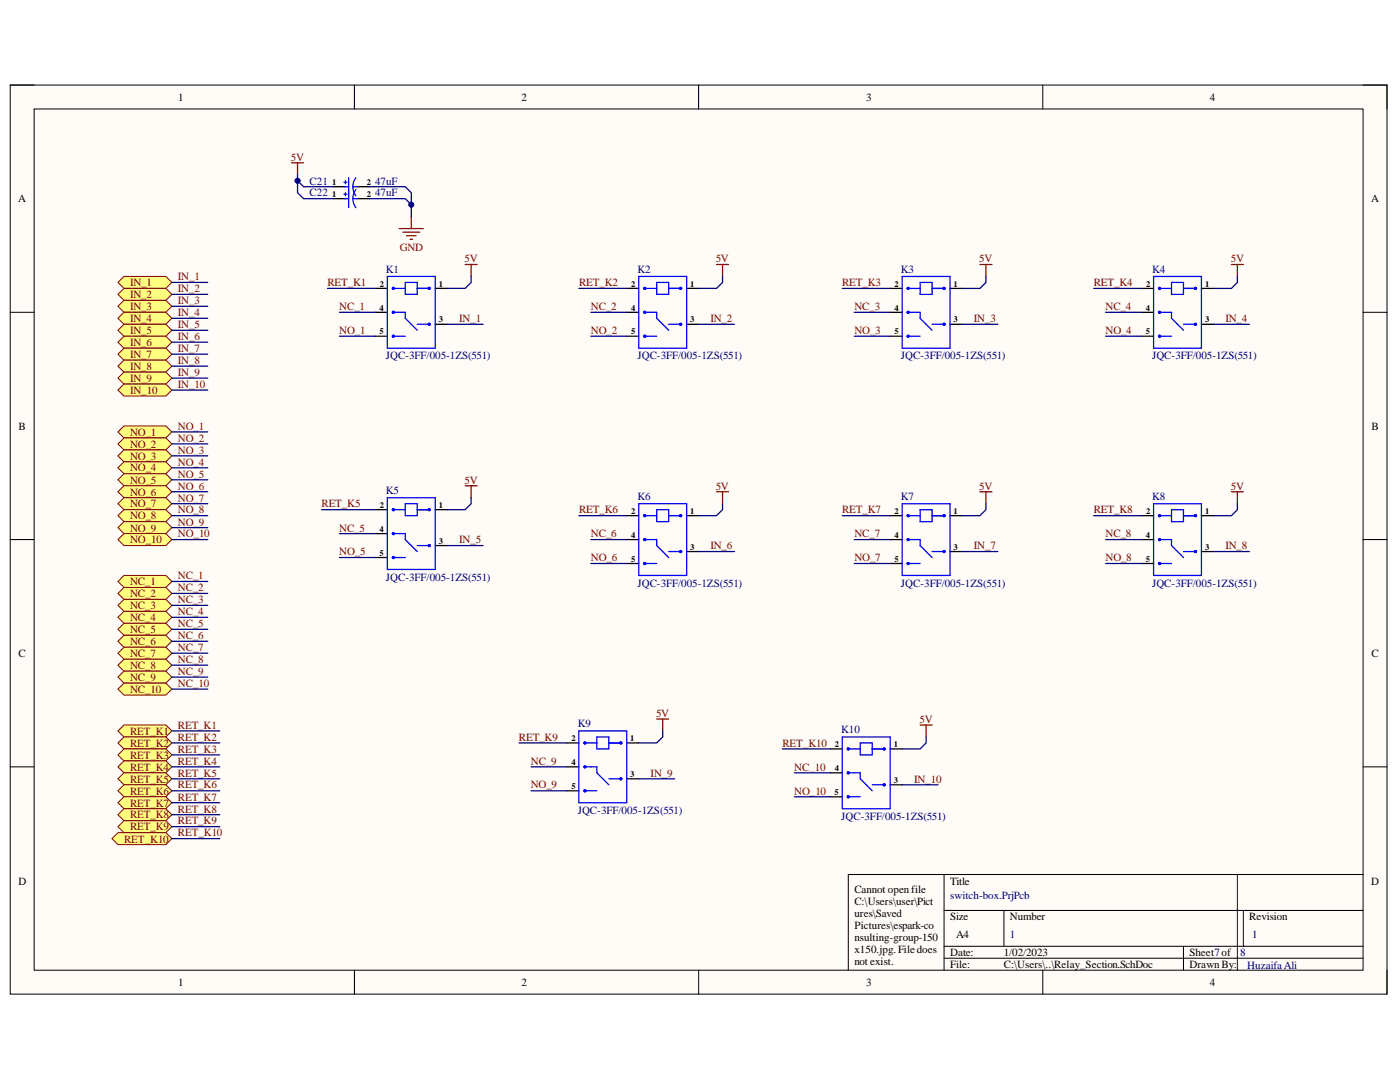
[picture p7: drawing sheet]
<svg xmlns="http://www.w3.org/2000/svg" width="279mm" height="216mm" viewBox="0 0 279 216" stroke-linecap="round" stroke-linejoin="round" font-family="sans-serif">
<path d="M2 17h274.8v181.4h-274.8z" fill-rule="evenodd" fill="#fffcf8"/>
<path d="M2 17h274.8v181.4h-274.8z" fill="none" stroke="#000" stroke-width=".2"/>
<path d="M6.8 21.7h265.2v171.9h-265.2z" fill-rule="evenodd" fill="#fffcf8"/>
<g fill="none" stroke="#000" stroke-width=".2">
<path d="M2 17h4.8M70.7 17v4.7M139.4 17v4.7M208.1 17v4.7M272 17h4.8v4.7M6.8 21.7h265.2v171.9h-265.2zM2 62.3h4.8M272 62.3h4.8M2 107.7h4.8M272 107.7h4.8M2 153h4.8M272 153h4.8"/>
<path d="M188.4 174.5v19.1M246.9 174.5v19.1M272 174.5h-102.7v19.1M70.7 193.6v4.8M139.4 193.6v4.8M188.4 181.7h83.6M188.4 188.8h83.6M188.4 191.2h83.6M200.4 181.7v7.1M208.1 193.6v4.8M236.2 188.8v4.8M248.1 181.7v7.1"/>
<path d="M276.8 193.6v4.8"/>
</g>
<path d="M74.9 57.5h2.4M86.9 57.5h2.3M74.9 67.1h2.4M74.9 62.3h2.4M86.9 64.7h2.3" fill="none" stroke="#000" stroke-width=".25"/>
<g fill="none" stroke="#00f" stroke-width=".25">
<path d="M77.3 55.2h9.6v14.3h-9.6zM78.5 57.5h2.4M80.9 56.4h2.4v2.3h-2.4zM83.3 57.5h2.4M78.5 62.3h2.4v1.2l2.4 2.4M78.5 67.1h2.4M83.3 64.7h2.4"/>
<circle cx="78.5" cy="57.5" r=".19"/>
<circle cx="85.7" cy="57.5" r=".19"/>
<circle cx="78.5" cy="62.3" r=".19"/>
<circle cx="78.5" cy="67.1" r=".19"/>
<circle cx="85.7" cy="64.7" r=".19"/>
</g>
<path d="M92.8 52.8h2.4M94 52.8v2.4" fill="none" stroke="#800000" stroke-width=".25"/>
<path d="M23.5 56.4l1.2-1.2h8.4l1.2 1.2-1.2 1.1h-8.4z" fill-rule="evenodd" fill="#ffff80"/>
<path d="M23.5 56.4l1.2-1.2h8.4l1.2 1.2-1.2 1.1h-8.4z" fill="none" stroke="#800000" stroke-width=".2"/>
<path d="M23.5 58.7l1.2-1.2h8.4l1.2 1.2-1.2 1.2h-8.4z" fill-rule="evenodd" fill="#ffff80"/>
<path d="M23.5 58.7l1.2-1.2h8.4l1.2 1.2-1.2 1.2h-8.4z" fill="none" stroke="#800000" stroke-width=".2"/>
<path d="M23.5 61.1l1.2-1.2h8.4l1.2 1.2-1.2 1.2h-8.4z" fill-rule="evenodd" fill="#ffff80"/>
<path d="M23.5 61.1l1.2-1.2h8.4l1.2 1.2-1.2 1.2h-8.4z" fill="none" stroke="#800000" stroke-width=".2"/>
<path d="M24.7 62.3h8.4l1.2 1.2-1.2 1.2h-8.4l-1.2-1.2z" fill-rule="evenodd" fill="#ffff80"/>
<path d="M24.7 62.3h8.4l1.2 1.2-1.2 1.2h-8.4l-1.2-1.2z" fill="none" stroke="#800000" stroke-width=".2"/>
<path d="M23.5 65.9l1.2-1.2h8.4l1.2 1.2-1.2 1.2h-8.4z" fill-rule="evenodd" fill="#ffff80"/>
<path d="M23.5 65.9l1.2-1.2h8.4l1.2 1.2-1.2 1.2h-8.4z" fill="none" stroke="#800000" stroke-width=".2"/>
<path d="M23.5 68.3l1.2-1.2h8.4l1.2 1.2-1.2 1.2h-8.4z" fill-rule="evenodd" fill="#ffff80"/>
<path d="M23.5 68.3l1.2-1.2h8.4l1.2 1.2-1.2 1.2h-8.4z" fill="none" stroke="#800000" stroke-width=".2"/>
<path d="M23.5 70.7l1.2-1.2h8.4l1.2 1.2-1.2 1.2h-8.4z" fill-rule="evenodd" fill="#ffff80"/>
<path d="M23.5 70.7l1.2-1.2h8.4l1.2 1.2-1.2 1.2h-8.4z" fill="none" stroke="#800000" stroke-width=".2"/>
<path d="M24.7 71.9h8.4l1.2 1.2-1.2 1.2h-8.4l-1.2-1.2z" fill-rule="evenodd" fill="#ffff80"/>
<path d="M24.7 71.9h8.4l1.2 1.2-1.2 1.2h-8.4l-1.2-1.2z" fill="none" stroke="#800000" stroke-width=".2"/>
<path d="M23.5 75.4l1.2-1.1h8.4l1.2 1.1-1.2 1.2h-8.4z" fill-rule="evenodd" fill="#ffff80"/>
<path d="M23.5 75.4l1.2-1.1h8.4l1.2 1.1-1.2 1.2h-8.4z" fill="none" stroke="#800000" stroke-width=".2"/>
<path d="M23.5 77.8l1.2-1.2h8.4l1.2 1.2-1.2 1.2h-8.4z" fill-rule="evenodd" fill="#ffff80"/>
<path d="M23.5 77.8l1.2-1.2h8.4l1.2 1.2-1.2 1.2h-8.4z" fill="none" stroke="#800000" stroke-width=".2"/>
<g fill="none" stroke="#000" stroke-width=".25">
<path d="M125.1 57.5h2.4M137 57.5h2.4M177.6 57.6h2.4M189.6 57.6h2.4M227.8 57.6h2.4M239.8 57.6h2.4M125.1 67.1h2.4M125.1 62.3h2.4M137 64.7h2.4M177.6 67.1h2.4M177.6 62.3h2.4M189.6 64.7h2.4"/>
<path d="M227.8 67.1h2.4M227.8 62.3h2.4M239.8 64.7h2.4M74.9 111.2h2.4M74.9 101.7h2.4M74.9 106.5h2.4M86.9 101.7h2.3M86.9 108.9h2.3M125.1 112.4h2.4M125.1 102.9h2.4M125.1 107.7h2.4M137 102.9h2.4"/>
<path d="M137 110.1h2.4M177.6 112.4h2.4M177.6 102.9h2.4M177.6 107.7h2.4M189.6 102.9h2.4M189.6 110.1h2.4M227.8 112.4h2.4M227.8 102.9h2.4M227.8 107.7h2.4M239.8 102.9h2.4M239.8 110.1h2.4M113.1 157.8h2.4"/>
<path d="M113.1 148.2h2.4M113.1 153h2.4M125.1 148.2h2.4M125.1 155.4h2.4M165.7 159h2.4M165.7 149.4h2.4M165.7 154.2h2.4M177.6 149.4h2.4M177.6 156.6h2.4"/>
</g>
<g fill="none" stroke="#00f" stroke-width=".25">
<path d="M127.5 55.2h9.5v14.3h-9.5zM128.7 57.5h2.4M131.1 56.4h2.3v2.3h-2.3zM133.4 57.5h2.4M180 55.2h9.6v14.3h-9.6zM181.2 57.6h2.4M183.6 56.4h2.4v2.3h-2.4zM186 57.6h2.4M230.2 55.2h9.6v14.3h-9.6zM231.4 57.6h2.4M233.8 56.4h2.4v2.3h-2.4zM236.2 57.6h2.4"/>
<path d="M128.7 62.3h2.4v1.2l2.3 2.4M128.7 67.1h2.4M133.4 64.7h2.4M181.2 62.3h2.4v1.2l2.4 2.4M181.2 67.1h2.4M186 64.7h2.4M231.4 62.3h2.4v1.2l2.4 2.4M231.4 67.1h2.4M236.2 64.7h2.4M77.3 99.3h9.6v14.3h-9.6zM78.5 101.7h2.4M78.5 106.5h2.4v1.2l2.4 2.4"/>
<path d="M78.5 111.2h2.4M80.9 100.5h2.4v2.4h-2.4zM83.3 101.7h2.4M83.3 108.9h2.4M127.5 100.5h9.5v14.3h-9.5zM128.7 107.7h2.4v1.2l2.3 2.3M128.7 102.9h2.4M128.7 112.4h2.4M131.1 101.7h2.3v2.4h-2.3zM133.4 102.9h2.4M133.4 110.1h2.4M180 100.5h9.6v14.3h-9.6z"/>
<path d="M181.2 107.7h2.4v1.2l2.4 2.3M181.2 102.9h2.4M181.2 112.4h2.4M183.6 101.7h2.4v2.4h-2.4zM186 102.9h2.4M186 110.1h2.4M230.2 100.5h9.6v14.3h-9.6zM231.4 107.7h2.4v1.2l2.4 2.3M231.4 102.9h2.4M231.4 112.4h2.4M233.8 101.7h2.4v2.4h-2.4zM236.2 102.9h2.4"/>
<path d="M236.2 110.1h2.4M115.5 145.9h9.6v14.3h-9.6zM116.7 148.2h2.4M116.7 153h2.4v1.2l2.4 2.4M116.7 157.8h2.4M119.1 147.1h2.4v2.3h-2.4zM121.5 148.2h2.4M121.5 155.4h2.4M168.1 147.1h9.5v14.3h-9.5zM169.3 149.4h2.4M169.3 154.2h2.4v1.2l2.4 2.4M169.3 159h2.4"/>
<path d="M171.7 148.2h2.4v2.4h-2.4zM174.1 149.4h2.4M174.1 156.6h2.4M176.3 156.5h.3v.2h-.3z"/>
<circle cx="128.7" cy="57.5" r=".19"/>
<circle cx="135.8" cy="57.5" r=".19"/>
<circle cx="181.2" cy="57.6" r=".19"/>
<circle cx="188.4" cy="57.6" r=".19"/>
<circle cx="231.4" cy="57.6" r=".19"/>
<circle cx="238.6" cy="57.6" r=".19"/>
<circle cx="128.7" cy="67.1" r=".19"/>
<circle cx="128.7" cy="62.3" r=".19"/>
<circle cx="135.8" cy="64.7" r=".19"/>
<circle cx="181.2" cy="67.1" r=".19"/>
<circle cx="181.2" cy="62.3" r=".19"/>
<circle cx="188.4" cy="64.7" r=".19"/>
<circle cx="231.4" cy="62.3" r=".19"/>
<circle cx="231.4" cy="67.1" r=".19"/>
<circle cx="238.6" cy="64.7" r=".19"/>
<circle cx="78.5" cy="106.5" r=".19"/>
<circle cx="78.5" cy="111.2" r=".19"/>
<circle cx="78.5" cy="101.7" r=".19"/>
<circle cx="85.7" cy="108.9" r=".19"/>
<circle cx="85.7" cy="101.7" r=".19"/>
<circle cx="128.7" cy="112.4" r=".19"/>
<circle cx="128.7" cy="102.9" r=".19"/>
<circle cx="128.7" cy="107.7" r=".19"/>
<circle cx="135.8" cy="110.1" r=".19"/>
<circle cx="135.8" cy="102.9" r=".19"/>
<circle cx="181.2" cy="107.7" r=".19"/>
<circle cx="181.2" cy="102.9" r=".19"/>
<circle cx="181.2" cy="112.4" r=".19"/>
<circle cx="188.4" cy="102.9" r=".19"/>
<circle cx="188.4" cy="110.1" r=".19"/>
<circle cx="231.4" cy="112.4" r=".19"/>
<circle cx="231.4" cy="102.9" r=".19"/>
<circle cx="231.4" cy="107.7" r=".19"/>
<circle cx="238.6" cy="110.1" r=".19"/>
<circle cx="238.6" cy="102.9" r=".19"/>
<circle cx="116.7" cy="153" r=".19"/>
<circle cx="116.7" cy="148.2" r=".19"/>
<circle cx="116.7" cy="157.8" r=".19"/>
<circle cx="123.9" cy="155.4" r=".19"/>
<circle cx="123.9" cy="148.2" r=".19"/>
<circle cx="169.3" cy="149.4" r=".19"/>
<circle cx="169.3" cy="159" r=".19"/>
<circle cx="169.3" cy="154.2" r=".19"/>
<circle cx="176.5" cy="149.4" r=".19"/>
<circle cx="176.5" cy="156.6" r=".2"/>
</g>
<g fill="none" stroke="#800000" stroke-width=".25">
<path d="M143 52.8h2.4M144.2 52.8v2.4M195.6 52.8h2.4M196.8 52.8v2.4M245.8 52.8h2.3M246.9 52.8v2.4M92.8 96.9h2.4M94 96.9v2.4M143 98.1h2.4M144.2 98.1v2.4M195.6 98.1h2.4M196.8 98.1v2.4"/>
<path d="M245.8 98.1h2.3M246.9 98.1v2.4M131.1 143.5h2.3M132.3 143.5v2.4M183.6 144.7h2.4M184.8 144.7v2.4"/>
</g>
<path d="M23.5 86.2l1.2-1.2h8.4l1.2 1.2-1.2 1.2h-8.4z" fill-rule="evenodd" fill="#ffff80"/>
<path d="M23.5 86.2l1.2-1.2h8.4l1.2 1.2-1.2 1.2h-8.4z" fill="none" stroke="#800000" stroke-width=".2"/>
<path d="M23.5 88.6l1.2-1.2h8.4l1.2 1.2-1.2 1.2h-8.4z" fill-rule="evenodd" fill="#ffff80"/>
<path d="M23.5 88.6l1.2-1.2h8.4l1.2 1.2-1.2 1.2h-8.4z" fill="none" stroke="#800000" stroke-width=".2"/>
<path d="M23.5 91l1.2-1.2h8.4l1.2 1.2-1.2 1.2h-8.4z" fill-rule="evenodd" fill="#ffff80"/>
<path d="M23.5 91l1.2-1.2h8.4l1.2 1.2-1.2 1.2h-8.4z" fill="none" stroke="#800000" stroke-width=".2"/>
<path d="M23.5 93.3l1.2-1.1h8.4l1.2 1.1-1.2 1.2h-8.4z" fill-rule="evenodd" fill="#ffff80"/>
<path d="M23.5 93.3l1.2-1.1h8.4l1.2 1.1-1.2 1.2h-8.4z" fill="none" stroke="#800000" stroke-width=".2"/>
<path d="M23.5 95.7l1.2-1.2h8.4l1.2 1.2-1.2 1.2h-8.4z" fill-rule="evenodd" fill="#ffff80"/>
<path d="M23.5 95.7l1.2-1.2h8.4l1.2 1.2-1.2 1.2h-8.4z" fill="none" stroke="#800000" stroke-width=".2"/>
<path d="M23.5 98.1l1.2-1.2h8.4l1.2 1.2-1.2 1.2h-8.4z" fill-rule="evenodd" fill="#ffff80"/>
<path d="M23.5 98.1l1.2-1.2h8.4l1.2 1.2-1.2 1.2h-8.4z" fill="none" stroke="#800000" stroke-width=".2"/>
<path d="M23.5 100.5l1.2-1.2h8.4l1.2 1.2-1.2 1.2h-8.4z" fill-rule="evenodd" fill="#ffff80"/>
<path d="M23.5 100.5l1.2-1.2h8.4l1.2 1.2-1.2 1.2h-8.4z" fill="none" stroke="#800000" stroke-width=".2"/>
<path d="M23.5 102.9l1.2-1.2h8.4l1.2 1.2-1.2 1.2h-8.4z" fill-rule="evenodd" fill="#ffff80"/>
<path d="M23.5 102.9l1.2-1.2h8.4l1.2 1.2-1.2 1.2h-8.4z" fill="none" stroke="#800000" stroke-width=".2"/>
<path d="M24.7 104.1h8.4l1.2 1.2-1.2 1.2h-8.4l-1.2-1.2z" fill-rule="evenodd" fill="#ffff80"/>
<path d="M24.7 104.1h8.4l1.2 1.2-1.2 1.2h-8.4l-1.2-1.2z" fill="none" stroke="#800000" stroke-width=".2"/>
<path d="M23.5 107.7l1.2-1.2h8.4l1.2 1.2-1.2 1.2h-8.4z" fill-rule="evenodd" fill="#ffff80"/>
<path d="M23.5 107.7l1.2-1.2h8.4l1.2 1.2-1.2 1.2h-8.4z" fill="none" stroke="#800000" stroke-width=".2"/>
<path d="M24.7 114.8h8.4l1.2 1.2-1.2 1.2h-8.4l-1.2-1.2z" fill-rule="evenodd" fill="#ffff80"/>
<path d="M24.7 114.8h8.4l1.2 1.2-1.2 1.2h-8.4l-1.2-1.2z" fill="none" stroke="#800000" stroke-width=".2"/>
<path d="M23.5 118.4l1.2-1.2h8.4l1.2 1.2-1.2 1.2h-8.4z" fill-rule="evenodd" fill="#ffff80"/>
<path d="M23.5 118.4l1.2-1.2h8.4l1.2 1.2-1.2 1.2h-8.4z" fill="none" stroke="#800000" stroke-width=".2"/>
<path d="M23.5 120.8l1.2-1.2h8.4l1.2 1.2-1.2 1.2h-8.4z" fill-rule="evenodd" fill="#ffff80"/>
<path d="M23.5 120.8l1.2-1.2h8.4l1.2 1.2-1.2 1.2h-8.4z" fill="none" stroke="#800000" stroke-width=".2"/>
<path d="M23.5 123.2l1.2-1.2h8.4l1.2 1.2-1.2 1.2h-8.4z" fill-rule="evenodd" fill="#ffff80"/>
<path d="M23.5 123.2l1.2-1.2h8.4l1.2 1.2-1.2 1.2h-8.4z" fill="none" stroke="#800000" stroke-width=".2"/>
<path d="M24.7 124.4h8.4l1.2 1.2-1.2 1.2h-8.4l-1.2-1.2z" fill-rule="evenodd" fill="#ffff80"/>
<path d="M24.7 124.4h8.4l1.2 1.2-1.2 1.2h-8.4l-1.2-1.2z" fill="none" stroke="#800000" stroke-width=".2"/>
<path d="M23.5 128l1.2-1.2h8.4l1.2 1.2-1.2 1.1h-8.4z" fill-rule="evenodd" fill="#ffff80"/>
<path d="M23.5 128l1.2-1.2h8.4l1.2 1.2-1.2 1.1h-8.4z" fill="none" stroke="#800000" stroke-width=".2"/>
<path d="M23.5 130.3l1.2-1.2h8.4l1.2 1.2-1.2 1.2h-8.4z" fill-rule="evenodd" fill="#ffff80"/>
<path d="M23.5 130.3l1.2-1.2h8.4l1.2 1.2-1.2 1.2h-8.4z" fill="none" stroke="#800000" stroke-width=".2"/>
<path d="M23.5 132.7l1.2-1.2h8.4l1.2 1.2-1.2 1.2h-8.4z" fill-rule="evenodd" fill="#ffff80"/>
<path d="M23.5 132.7l1.2-1.2h8.4l1.2 1.2-1.2 1.2h-8.4z" fill="none" stroke="#800000" stroke-width=".2"/>
<path d="M23.5 135.1l1.2-1.2h8.4l1.2 1.2-1.2 1.2h-8.4z" fill-rule="evenodd" fill="#ffff80"/>
<path d="M23.5 135.1l1.2-1.2h8.4l1.2 1.2-1.2 1.2h-8.4z" fill="none" stroke="#800000" stroke-width=".2"/>
<path d="M23.5 137.5l1.2-1.2h8.4l1.2 1.2-1.2 1.2h-8.4z" fill-rule="evenodd" fill="#ffff80"/>
<path d="M23.5 137.5l1.2-1.2h8.4l1.2 1.2-1.2 1.2h-8.4z" fill="none" stroke="#800000" stroke-width=".2"/>
<path d="M23.5 145.9l1.2-1.2h8.4l1.2 1.2-1.2 1.2h-8.4z" fill-rule="evenodd" fill="#ffff80"/>
<path d="M23.5 145.9l1.2-1.2h8.4l1.2 1.2-1.2 1.2h-8.4z" fill="none" stroke="#800000" stroke-width=".2"/>
<path d="M23.5 148.2l1.2-1.1h8.4l1.2 1.1-1.2 1.2h-8.4z" fill-rule="evenodd" fill="#ffff80"/>
<path d="M23.5 148.2l1.2-1.1h8.4l1.2 1.1-1.2 1.2h-8.4z" fill="none" stroke="#800000" stroke-width=".2"/>
<path d="M23.5 150.6l1.2-1.2h8.4l1.2 1.2-1.2 1.2h-8.4z" fill-rule="evenodd" fill="#ffff80"/>
<path d="M23.5 150.6l1.2-1.2h8.4l1.2 1.2-1.2 1.2h-8.4z" fill="none" stroke="#800000" stroke-width=".2"/>
<path d="M23.5 153l1.2-1.2h8.4l1.2 1.2-1.2 1.2h-8.4z" fill-rule="evenodd" fill="#ffff80"/>
<path d="M23.5 153l1.2-1.2h8.4l1.2 1.2-1.2 1.2h-8.4z" fill="none" stroke="#800000" stroke-width=".2"/>
<path d="M23.5 155.4l1.2-1.2h8.4l1.2 1.2-1.2 1.2h-8.4z" fill-rule="evenodd" fill="#ffff80"/>
<path d="M23.5 155.4l1.2-1.2h8.4l1.2 1.2-1.2 1.2h-8.4z" fill="none" stroke="#800000" stroke-width=".2"/>
<path d="M24.7 156.6h8.4l1.2 1.2-1.2 1.2h-8.4l-1.2-1.2z" fill-rule="evenodd" fill="#ffff80"/>
<path d="M24.7 156.6h8.4l1.2 1.2-1.2 1.2h-8.4l-1.2-1.2z" fill="none" stroke="#800000" stroke-width=".2"/>
<path d="M23.5 160.2l1.2-1.2h8.4l1.2 1.2-1.2 1.2h-8.4z" fill-rule="evenodd" fill="#ffff80"/>
<path d="M23.5 160.2l1.2-1.2h8.4l1.2 1.2-1.2 1.2h-8.4z" fill="none" stroke="#800000" stroke-width=".2"/>
<path d="M23.5 162.6l1.2-1.2h8.4l1.2 1.2-1.2 1.2h-8.4z" fill-rule="evenodd" fill="#ffff80"/>
<path d="M23.5 162.6l1.2-1.2h8.4l1.2 1.2-1.2 1.2h-8.4z" fill="none" stroke="#800000" stroke-width=".2"/>
<path d="M23.5 164.9l1.2-1.1h8.4l1.2 1.1-1.2 1.2h-8.4z" fill-rule="evenodd" fill="#ffff80"/>
<path d="M23.5 164.9l1.2-1.1h8.4l1.2 1.1-1.2 1.2h-8.4z" fill="none" stroke="#800000" stroke-width=".2"/>
<path d="M23.5 166.1h9.6l1.2 1.2-1.2 1.2h-9.6l-1.2-1.2z" fill-rule="evenodd" fill="#ffff80"/>
<path d="M23.5 166.1h9.6l1.2 1.2-1.2 1.2h-9.6l-1.2-1.2z" fill="none" stroke="#800000" stroke-width=".2"/>
<path d="M66.5 37.3h2.4M66.5 39.6h2.4M71.3 37.3h2.4M71.3 39.6h2.4" fill="none" stroke="#000" stroke-width=".25"/>
<path d="M68.6 36.4h.6M68.6 38.8h.6M68.7 37.3h.9M68.7 39.6h.9M68.9 36.1v.6M68.9 38.4v.6M69.6 35.5v5.9M70.4 37.3h.9M70.4 39.6h.9M71 35.5a2.97 2.97 0 0 0 0 3.6M71 37.8a2.98 2.98 0 0 0 0 3.6" fill="none" stroke="#00f" stroke-width=".25"/>
<path d="M58.2 32.5h2.4M59.4 32.5v2.4M79.7 45.6h4.8M80.4 46.3h3.4M81.1 47h1.9M81.8 47.8h.5M82.1 43.2v2.4" fill="none" stroke="#800000" stroke-width=".25"/>
<g fill="none" stroke="#000080" stroke-width=".25">
<path d="M59.4 34.9v1.2l1.2 1.2h5.9M34.3 56.4h7.2M34.3 58.7h7.2M65.4 57.5h9.5M94 55.2v1.2l-1.2 1.1h-3.6M115.5 57.5h9.6M144.2 55.2v1.2l-1.2 1.1h-3.6M168.1 57.6h9.5M196.8 55.2v1.2l-1.2 1.2h-3.6M218.3 57.6h9.5M246.9 55.2v1.2l-1.1 1.2h-3.6M34.3 61.1h7.2"/>
<path d="M34.3 63.5h7.2M34.3 65.9h7.2M34.3 68.3h7.2M34.3 70.7h7.2M34.3 73.1h7.2M34.3 75.4h7.2M34.3 77.8h7.2M67.7 62.3h7.2M67.7 67.1h7.2M89.2 64.7h7.2M117.9 62.3h7.2M117.9 67.1h7.2"/>
<path d="M139.4 64.7h7.2M170.5 62.3h7.1M170.5 67.1h7.1M192 64.7h7.2M220.7 62.3h7.1M220.7 67.1h7.1M242.2 64.7h7.1M34.3 86.2h7.2M34.3 88.6h7.2M34.3 91h7.2M34.3 93.3h7.2M34.3 95.7h7.2"/>
<path d="M34.3 98.1h7.2M94 99.3v1.2l-1.2 1.2h-3.6M34.3 107.7h7.2M34.3 102.9h7.2M34.3 100.5h7.2M34.3 105.3h7.2M34.3 116h7.2M34.3 118.4h7.2M64.2 101.7h10.7M67.7 106.5h7.2M67.7 111.2h7.2M89.2 108.9h7.2"/>
<path d="M115.5 102.9h9.6M117.9 107.7h7.2M117.9 112.4h7.2M139.4 110.1h7.2M144.2 100.5v1.2l-1.2 1.2h-3.6M168.1 102.9h9.5M170.5 107.7h7.1M170.5 112.4h7.1M192 110.1h7.2M196.8 100.5v1.2l-1.2 1.2h-3.6M218.3 102.9h9.5M220.7 107.7h7.1"/>
<path d="M220.7 112.4h7.1M242.2 110.1h7.1M246.9 100.5v1.2l-1.1 1.2h-3.6M34.3 120.8h7.2M34.3 123.2h7.2M34.3 125.6h7.2M34.3 128h7.2M34.3 130.3h7.2M34.3 132.7h7.2M34.3 135.1h7.2M34.3 137.5h7.2M34.3 153h9.6"/>
<path d="M34.3 157.8h9.6M34.3 155.4h9.6M34.3 145.9h9.6M34.3 148.2h9.6M34.3 150.6h9.6M103.6 148.2h9.5M106 153h7.1M106 157.8h7.1M127.5 155.4h7.1M132.3 145.9v1.2l-1.2 1.1h-3.6M156.1 149.4h9.6M158.5 154.2h7.2"/>
<path d="M158.5 159h7.2M180 156.6h7.2M184.8 147.1v1.1l-1.2 1.2h-3.6M34.3 160.2h9.6M34.3 162.6h9.6M34.3 164.9h9.6M34.3 167.3h9.6"/>
</g>
<circle cx="59.4" cy="36.1" r=".48" fill="#000080"/>
<circle cx="59.4" cy="36.1" r=".48" fill="none" stroke="#000080" stroke-width=".2"/>
<path d="M59.4 36.1v2.3l1.2 1.2h5.9" fill="none" stroke="#000080" stroke-width=".25"/>
<circle cx="59.4" cy="36.1" r=".48" fill="#000080"/>
<circle cx="59.4" cy="36.1" r=".48" fill="none" stroke="#000080" stroke-width=".2"/>
<path d="M73.7 39.6h7.2l1.2 1.2" fill="none" stroke="#000080" stroke-width=".25"/>
<circle cx="82.1" cy="40.8" r=".48" fill="#000080"/>
<circle cx="82.1" cy="40.8" r=".48" fill="none" stroke="#000080" stroke-width=".2"/>
<path d="M73.7 37.3h7.2l1.2 1.1v4.8" fill="none" stroke="#000080" stroke-width=".25"/>
<circle cx="82.1" cy="40.8" r=".48" fill="#000080"/>
<circle cx="82.1" cy="40.8" r=".48" fill="none" stroke="#000080" stroke-width=".2"/>
<g font-size="2.2">
<text x="35.6" y="20.1">1</text>
<text x="104.1" y="20.1">2</text>
<text x="172.9" y="20.1">3</text>
<text x="241.4" y="20.1">4</text>
<text x="3.6" y="40.4">A</text>
<text x="273.6" y="40.4">A</text>
<text x="3.7" y="85.7">B</text>
<text x="273.7" y="85.7">B</text>
<text x="3.7" y="131.1">C</text>
<text x="273.7" y="131.1">C</text>
<text x="3.7" y="176.5">D</text>
<text x="170.5" y="178.3">Cannot openfile</text>
<text x="189.6" y="176.5">Title</text>
<text x="273.6" y="176.5">D</text>
<text x="170.5" y="180.6">C:\Users\user\Pict</text>
<text x="170.5" y="183">ures\Saved</text>
<text x="170.5" y="185.4">Pictures\espark-co</text>
<text x="189.6" y="183.6">Size</text>
<text x="201.5" y="183.6">Number</text>
<text x="249.3" y="183.6">Revision</text>
<text x="170.5" y="187.8">nsulting-group-150</text>
<text x="170.5" y="190.2">x150.jpg.Filedoes</text>
<text x="189.6" y="190.8">Date:</text>
<text x="190.8" y="187.2">A4</text>
<text x="200.3" y="190.8">1/02/2023</text>
<text x="237.4" y="190.8">Sheet7of</text>
<text x="35.6" y="196.8">1</text>
<text x="104.1" y="196.8">2</text>
<text x="170.5" y="192.5">not exist.</text>
<text x="172.9" y="196.8">3</text>
<text x="189.6" y="193.1">File:</text>
<text x="200.3" y="193.1">C:\Users\..\Relay_Section.SchDoc</text>
<text x="237.4" y="193.1">Drawn By:</text>
<text x="241.4" y="196.8">4</text>
</g>
<g font-size="2.2" fill="#800000">
<text x="58.1" y="32.1">5V</text>
<text x="79.8" y="50">GND</text>
<text x="92.7" y="52.4">5V</text>
<text x="142.9" y="52.4">5V</text>
<text x="195.4" y="52.4">5V</text>
<text x="245.7" y="52.4">5V</text>
<text x="26" y="57.1">IN_1</text>
<text x="26" y="59.5">IN_2</text>
<text x="35.5" y="55.9">IN_1</text>
<text x="35.5" y="58.3">IN_2</text>
<text x="65.3" y="57.1">RET_K1</text>
<text x="115.6" y="57.1">RET_K2</text>
<text x="168.1" y="57.1">RET_K3</text>
<text x="218.3" y="57.1">RET_K4</text>
<text x="26" y="61.9">IN_3</text>
<text x="26" y="64.3">IN_4</text>
<text x="35.5" y="60.7">IN_3</text>
<text x="35.5" y="63.1">IN_4</text>
<text x="35.5" y="65.4">IN_5</text>
<text x="67.7" y="61.9">NC_1</text>
<text x="91.6" y="64.3">IN_1</text>
<text x="117.9" y="61.9">NC_2</text>
<text x="141.8" y="64.3">IN_2</text>
<text x="170.5" y="61.9">NC_3</text>
<text x="194.3" y="64.3">IN_3</text>
<text x="220.6" y="61.9">NC_4</text>
<text x="244.6" y="64.3">IN_4</text>
<text x="26" y="66.6">IN_5</text>
<text x="26" y="69.1">IN_6</text>
<text x="26" y="71.4">IN_7</text>
<text x="35.5" y="67.9">IN_6</text>
<text x="35.5" y="70.3">IN_7</text>
<text x="67.7" y="66.6">NO_1</text>
<text x="117.9" y="66.6">NO_2</text>
<text x="170.5" y="66.6">NO_3</text>
<text x="220.6" y="66.6">NO_4</text>
<text x="26" y="73.8">IN_8</text>
<text x="26" y="76.2">IN_9</text>
<text x="35.5" y="72.6">IN_8</text>
<text x="35.5" y="75">IN_9</text>
<text x="35.5" y="77.4">IN_10</text>
<text x="26" y="78.6">IN_10</text>
<text x="26" y="87">NO_1</text>
<text x="26" y="89.3">NO_2</text>
<text x="35.5" y="85.7">NO_1</text>
<text x="35.5" y="88.2">NO_2</text>
<text x="26" y="91.7">NO_3</text>
<text x="26" y="94.1">NO_4</text>
<text x="35.5" y="90.5">NO_3</text>
<text x="35.5" y="92.9">NO_4</text>
<text x="35.5" y="95.3">NO_5</text>
<text x="26" y="96.5">NO_5</text>
<text x="26" y="98.9">NO_6</text>
<text x="26" y="101.3">NO_7</text>
<text x="35.5" y="97.7">NO_6</text>
<text x="35.5" y="100.1">NO_7</text>
<text x="64.2" y="101.3">RET_K5</text>
<text x="92.7" y="96.5">5V</text>
<text x="142.9" y="97.7">5V</text>
<text x="195.4" y="97.7">5V</text>
<text x="245.7" y="97.7">5V</text>
<text x="26" y="103.6">NO_8</text>
<text x="26" y="106.1">NO_9</text>
<text x="35.5" y="102.4">NO_8</text>
<text x="35.5" y="104.9">NO_9</text>
<text x="35.5" y="107.2">NO_10</text>
<text x="67.7" y="106.1">NC_5</text>
<text x="115.6" y="102.4">RET_K6</text>
<text x="117.9" y="107.2">NC_6</text>
<text x="168.1" y="102.4">RET_K7</text>
<text x="170.5" y="107.2">NC_7</text>
<text x="218.3" y="102.4">RET_K8</text>
<text x="220.6" y="107.2">NC_8</text>
<text x="26" y="108.4">NO_10</text>
<text x="67.7" y="110.8">NO_5</text>
<text x="91.6" y="108.4">IN_5</text>
<text x="117.9" y="112">NO_6</text>
<text x="141.8" y="109.6">IN_6</text>
<text x="170.5" y="112">NO_7</text>
<text x="194.3" y="109.6">IN_7</text>
<text x="220.6" y="112">NO_8</text>
<text x="244.6" y="109.6">IN_8</text>
<text x="26" y="116.8">NC_1</text>
<text x="26" y="119.2">NC_2</text>
<text x="35.5" y="115.6">NC_1</text>
<text x="35.5" y="118">NC_2</text>
<text x="26" y="121.5">NC_3</text>
<text x="26" y="124">NC_4</text>
<text x="35.5" y="120.3">NC_3</text>
<text x="35.5" y="122.8">NC_4</text>
<text x="35.5" y="125.1">NC_5</text>
<text x="26" y="126.3">NC_5</text>
<text x="26" y="128.7">NC_6</text>
<text x="26" y="131.1">NC_7</text>
<text x="35.5" y="127.5">NC_6</text>
<text x="35.5" y="129.9">NC_7</text>
<text x="26" y="133.5">NC_8</text>
<text x="26" y="135.9">NC_9</text>
<text x="35.5" y="132.3">NC_8</text>
<text x="35.5" y="134.7">NC_9</text>
<text x="35.5" y="137.1">NC_10</text>
<text x="26" y="138.2">NC_10</text>
<text x="130.9" y="143.1">5V</text>
<text x="26" y="146.6">RET_K1</text>
<text x="26" y="149">RET_K2</text>
<text x="35.5" y="145.4">RET_K1</text>
<text x="35.5" y="147.8">RET_K2</text>
<text x="103.6" y="147.8">RET_K9</text>
<text x="156.1" y="149">RET_K10</text>
<text x="183.5" y="144.2">5V</text>
<text x="26" y="151.4">RET_K3</text>
<text x="26" y="153.8">RET_K4</text>
<text x="35.5" y="150.2">RET_K3</text>
<text x="35.5" y="152.6">RET_K4</text>
<text x="35.5" y="155">RET_K5</text>
<text x="105.9" y="152.6">NC_9</text>
<text x="129.8" y="155">IN_9</text>
<text x="158.5" y="153.8">NC_10</text>
<text x="26" y="156.1">RET_K5</text>
<text x="26" y="158.6">RET_K6</text>
<text x="26" y="161">RET_K7</text>
<text x="35.5" y="157.3">RET_K6</text>
<text x="35.5" y="159.8">RET_K7</text>
<text x="105.9" y="157.3">NO_9</text>
<text x="158.5" y="158.6">NO_10</text>
<text x="182.4" y="156.1">IN_10</text>
<text x="26" y="163.3">RET_K8</text>
<text x="26" y="165.7">RET_K9</text>
<text x="35.5" y="162.1">RET_K8</text>
<text x="35.5" y="164.5">RET_K9</text>
<text x="35.5" y="166.9">RET_K10</text>
<text x="24.8" y="168.1">RET_K10</text>
</g>
<g font-size="2.2" fill="#000080">
<text x="61.8" y="36.8">C21</text>
<text x="61.8" y="39.2">C22</text>
<text x="74.9" y="36.8">47uF</text>
<text x="74.9" y="39.2">47uF</text>
<text x="77" y="54.5">K1</text>
<text x="127.2" y="54.5">K2</text>
<text x="179.8" y="54.5">K3</text>
<text x="229.9" y="54.5">K4</text>
<text x="77" y="71.7">JQC-3FF/005-1ZS(551)</text>
<text x="127.2" y="71.7">JQC-3FF/005-1ZS(551)</text>
<text x="179.8" y="71.7">JQC-3FF/005-1ZS(551)</text>
<text x="229.9" y="71.7">JQC-3FF/005-1ZS(551)</text>
<text x="77" y="98.6">K5</text>
<text x="127.2" y="99.8">K6</text>
<text x="179.8" y="99.8">K7</text>
<text x="229.9" y="99.8">K8</text>
<text x="77" y="115.9">JQC-3FF/005-1ZS(551)</text>
<text x="127.2" y="117">JQC-3FF/005-1ZS(551)</text>
<text x="179.8" y="117">JQC-3FF/005-1ZS(551)</text>
<text x="229.9" y="117">JQC-3FF/005-1ZS(551)</text>
<text x="115.3" y="145.2">K9</text>
<text x="167.9" y="146.3">K10</text>
<text x="115.3" y="162.4">JQC-3FF/005-1ZS(551)</text>
<text x="167.9" y="163.6">JQC-3FF/005-1ZS(551)</text>
<text x="189.6" y="179.4">switch-box.PrjPcb</text>
<text x="201.5" y="187.2">1</text>
<text x="247.5" y="190.8">8</text>
<text x="249.9" y="187.2">1</text>
<text x="248.9" y="193.4">Huzaifa Ali</text>
</g>
<g font-size="1.7">
<text x="66.3" y="36.9">1</text>
<text x="66.3" y="39.3">1</text>
<text x="73.2" y="36.9">2</text>
<text x="73.2" y="39.3">2</text>
<text x="75.8" y="57.2">2</text>
<text x="87.6" y="57.2">1</text>
<text x="126" y="57.2">2</text>
<text x="137.7" y="57.2">1</text>
<text x="178.5" y="57.2">2</text>
<text x="190.3" y="57.2">1</text>
<text x="228.7" y="57.2">2</text>
<text x="240.5" y="57.2">1</text>
<text x="75.7" y="62">4</text>
<text x="87.6" y="64.3">3</text>
<text x="126" y="62">4</text>
<text x="137.7" y="64.3">3</text>
<text x="178.5" y="62">4</text>
<text x="190.3" y="64.3">3</text>
<text x="228.7" y="62">4</text>
<text x="240.5" y="64.3">3</text>
<text x="75.7" y="66.7">5</text>
<text x="126" y="66.7">5</text>
<text x="178.5" y="66.7">5</text>
<text x="228.7" y="66.7">5</text>
<text x="75.8" y="101.3">2</text>
<text x="87.6" y="101.3">1</text>
<text x="75.7" y="106.1">4</text>
<text x="126" y="102.5">2</text>
<text x="126" y="107.3">4</text>
<text x="137.7" y="102.5">1</text>
<text x="178.5" y="102.5">2</text>
<text x="178.5" y="107.3">4</text>
<text x="190.3" y="102.5">1</text>
<text x="228.7" y="107.3">4</text>
<text x="228.7" y="102.5">2</text>
<text x="240.5" y="102.5">1</text>
<text x="75.7" y="110.9">5</text>
<text x="87.6" y="108.5">3</text>
<text x="126" y="112.1">5</text>
<text x="137.7" y="109.7">3</text>
<text x="178.5" y="112.1">5</text>
<text x="190.3" y="109.7">3</text>
<text x="228.7" y="112.1">5</text>
<text x="240.5" y="109.7">3</text>
<text x="114" y="147.9">2</text>
<text x="125.8" y="147.9">1</text>
<text x="166.6" y="149.1">2</text>
<text x="178.4" y="149.1">1</text>
<text x="114" y="152.7">4</text>
<text x="125.8" y="155">3</text>
<text x="166.6" y="153.9">4</text>
<text x="114" y="157.5">5</text>
<text x="166.5" y="158.7">5</text>
<text x="178.4" y="156.2">3</text>
</g>
</svg>
